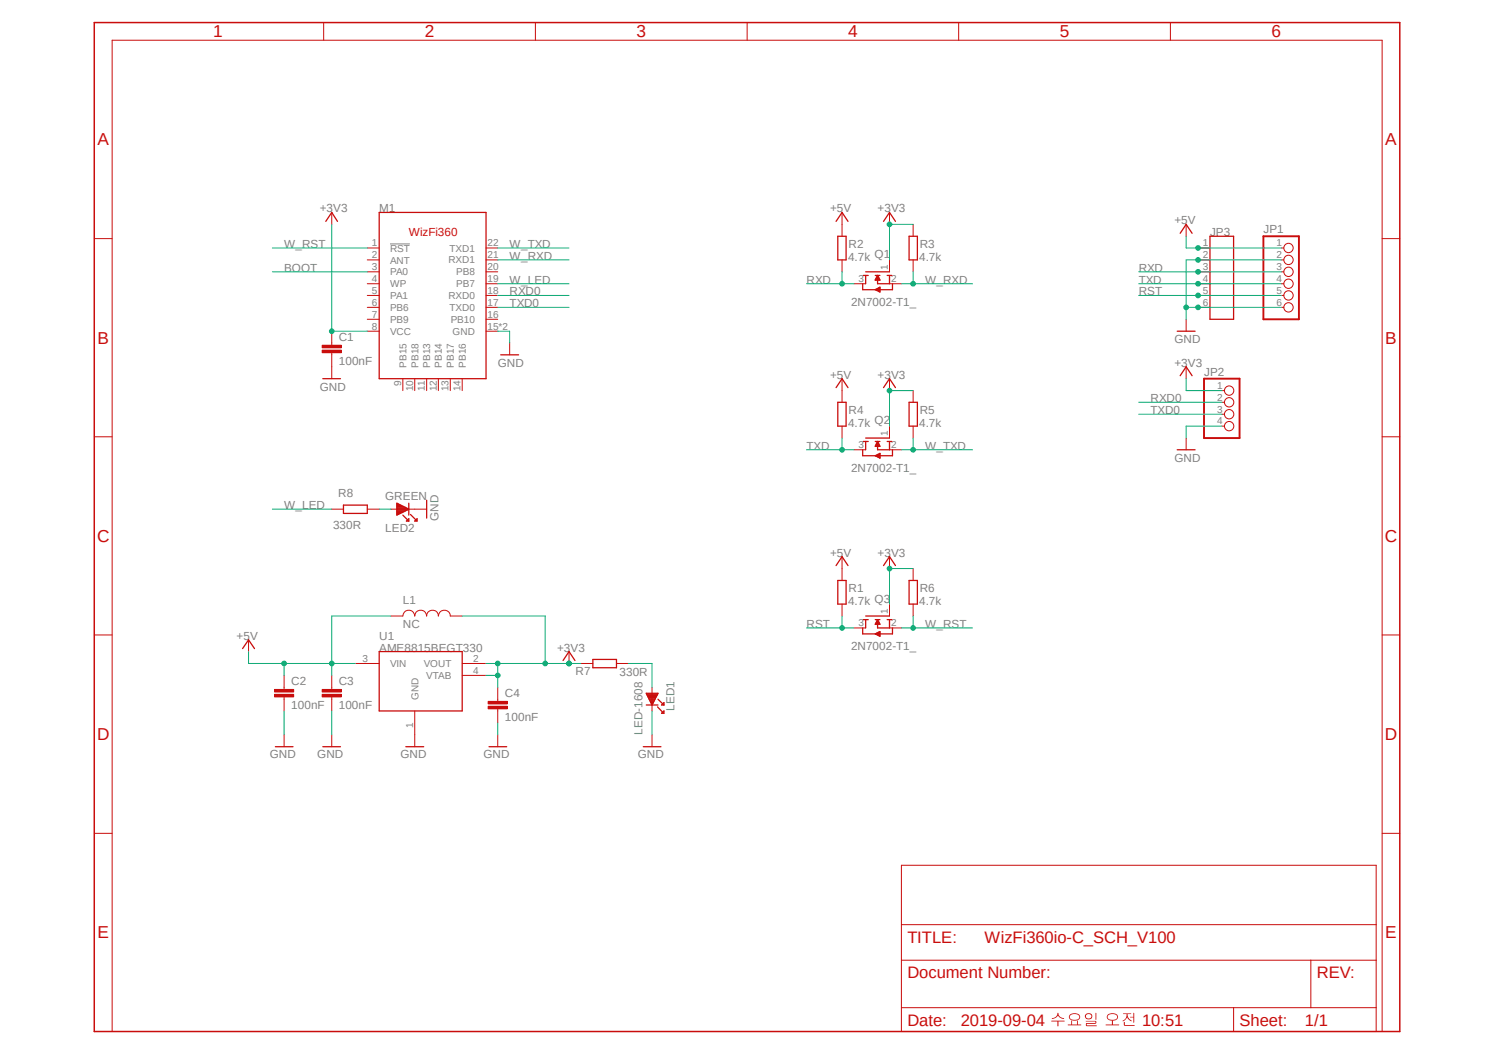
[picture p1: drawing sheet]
<svg xmlns="http://www.w3.org/2000/svg" width="297mm" height="210mm" viewBox="0 0 297 210" stroke-linecap="round" stroke-linejoin="round" font-family="sans-serif">
<path d="M18.2 4.2l260.6 201.5M278.8 4.2l-260.6 201.5" fill="none" stroke="#fff" stroke-width=".2"/>
<path d="M77.6 48.5h3.9" fill="none" stroke="#808080" stroke-width=".2"/>
<path d="M18.8 4.5h259.7v200.6h-259.7z" fill="none" stroke="#c90d0c" stroke-width=".3"/>
<g fill="none" stroke="#c90d0c" stroke-width=".2">
<path d="M64.4 4.5v3.5M106.5 4.5v3.5M148.6 4.5v3.5M190.7 4.5v3.5M232.8 4.5v3.5M18.8 47.5h3.5M275 47.5h3.5M18.8 86.9h3.5M275 86.9h3.5M18.8 126.3h3.5M275 126.3h3.5M18.8 165.7h3.5"/>
<path d="M179.3 172.1h94.5v33h-94.5zM275 165.7h3.5M179.3 191h94.5M179.3 183.9h94.5M260.8 191v9.4M22.3 205.1v-197.1h252.7v197.1M179.3 200.4h94.5M245.4 200.4v4.7"/>
</g>
<g fill="#c90d0c">
<path d="M209.3 202.5v.1a1.22 1.22 0 0 0 1.2-.7 .95 .95 0 0 0 1.2 .6 1.22 1.22 0 0 1-1.2-1.1h-.1a1.13 1.13 0 0 1-1.1 1.1zM209.2 203v.2h1.2v.8l.1 .1 .1-.9 1.2-.1zM212.8 201.9a.8 .8 0 0 0 .1 .9 .8 .8 0 0 0 .9 .2 .76 .76 0 0 0 .9-.3 .76 .76 0 0 0-.1-1l-.5-.2h-.7zM212.9 202a1.12 1.12 0 0 1 1.8 .3 1.1 1.1 0 0 1-1.9 0zM213.1 203v.8h-.7v.1h2.7v-.1h-.7l-.1-.8-.1 .8h-.9v-.8zM216 201.7a.67 .67 0 0 0 .6 1 .67 .67 0 0 0 .5-1l-.5-.2zM216.2 201.8a.54 .54 0 0 1 .8-.1 .54 .54 0 0 1 0 .8 .54 .54 0 0 1-.8-.1l-.2-.3zM217.9 201.5v1.3h.2v-1.3zM216 203v.1l1.8 .1 .1 .1-.1 .2h-1.7l-.1 .5 .2 .1h2l-.1-.2h-1.9v-.3h1.6a.3 .3 0 0 0 .3-.3 .3 .3 0 0 0-.3-.3z"/>
<path d="M220.3 201.9a.8 .8 0 0 0 .1 .9 .8 .8 0 0 0 .9 .2 .76 .76 0 0 0 1-.3 .76 .76 0 0 0-.2-1l-.5-.2h-.6zM220.5 202a1.12 1.12 0 0 1 1.7 .3 1.1 1.1 0 0 1-1.9 0zM220 203.8v.1h2.6v-.1h-1.2l-.1-.8-.1 .1v.7zM223.4 201.6v.1h.7a1.47 1.47 0 0 1-.8 1.4h.1l.4-.2 .4-.6 .2 .3a.7 .7 0 0 0 .7 .5v-.1a1.35 1.35 0 0 1-.8-1.3l.7-.1zM225.5 201.5v.7l-.7 .1 .7 .1 .1 1v-1.9zM223.6 203.2v.7l.2 .1h1.9l-.1-.1h-1.8v-.6z"/>
</g>
<g fill="none" stroke="#c90d0c" stroke-width=".2">
<path d="M66 42.2v2.4M73.1 58.8h2.3M73.1 56.4h2.3M73.1 54.1h2.3M73.1 51.7h2.3M73.1 49.3h2.3M96.7 58.8h2.3M96.7 56.4h2.3M96.7 54.1h2.3M96.7 51.7h2.3M96.7 49.3h2.3M169.9 56.4h2.3"/>
<path d="M177 56.4h2.3M177 42.2v2.4M177 51.7v2.4M66 72.9v2.4M73.1 65.9h2.3M73.1 63.5h2.3M73.1 61.1h2.3M80.1 75.3v2.4M82.5 75.3v2.4M84.9 75.3v2.4M87.2 75.3v2.4M89.6 75.3v2.4"/>
<path d="M91.9 75.3v2.4M96.7 65.9h2.3M96.7 63.5h2.3M96.7 61.1h2.3M101.4 68.2v2.4M177 75.3v2.4M169.9 89.5h2.3M177 84.8v2.3M177 89.5h2.3"/>
</g>
<g fill="none" stroke="#c90d0c" stroke-width=".25">
<path d="M64.8 44l1.2-1.8 1.1 1.8M75.4 42.2h21.3v33.1h-21.3zM171.6 56.4v1.2h5.9v-1.2M171.7 54.8h1M172.2 54.1h4.8M172.2 54.8v1.6M174.1 54.8h.9M174.1 55.7h.9M174.1 57.6l.9-.5v1zM174.2 55.5h.8M174.3 55.3h.6M174.4 55.2h.4"/>
<path d="M174.4 57.7h.6M174.5 55h.2M174.5 57.4h.5M174.5 54.8h.1M174.6 54.8v1.6h2.4v-1.6M174.6 54.8l.4 .9h-.9zM174.8 57.9h.2M174.8 57.2h.2M175.8 44l1.2-1.8 1.1 1.8M176.5 54.8h.9M64.2 75.3h3.5M99.6 70.6h3.6"/>
<path d="M175.8 77.1l1.2-1.8 1.1 1.8M171.6 89.5v1.1h5.9v-1.1M171.7 87.8h1M172.2 87.8v1.7M172.2 87.1h4.8M174.1 90.6l.9-.4v.9zM174.1 87.8h.9M174.2 88.6h.8M174.2 88.5h.7M174.2 90.7h.8M174.3 88.3h.5M174.3 90.6h.7"/>
<path d="M174.4 88.1h.4M174.5 88h.2M174.6 87.8v1.7h2.4v-1.7M174.6 87.8l.4 1h-.9zM174.6 90.9h.4M174.7 90.4h.3M175 91.1h.1M175 90.2h.1M176.5 87.8h.9"/>
</g>
<path d="M64.1 69.6h3.8v.5h-3.8z" fill-rule="evenodd" fill="#c90d0c"/>
<path d="M64.1 69.6h3.8v.5h-3.8z" fill="none" stroke="#c90d0c" stroke-width=".2"/>
<path d="M64.1 68.7h3.8v.5h-3.8z" fill-rule="evenodd" fill="#c90d0c"/>
<g fill="none" stroke="#c90d0c" stroke-width=".2">
<path d="M167.5 42.2v4.8M167.5 51.7v2.4M181.7 44.6v2.4M181.7 51.7v2.4M236 44.6v2.4M254.9 49.3h.5M254.9 51.7h.5M254.9 54.1h.5M254.9 56.4h.5M254.9 58.8h.5M64.1 68.7h3.8v.5h-3.8zM66 65.9v2.8"/>
<path d="M66 70.1v2.8M167.5 75.3v4.7M181.7 77.7v2.3M236 63.5v2.4M236 72.9v2.4M243.1 77.7h.5M254.9 61.1h.5M167.5 84.8v2.3M181.7 84.8v2.3M236 87.1v2.4M243.1 80h.5M243.1 82.4h.5"/>
<path d="M243.1 84.8h.5M66 101.3h2.3M73.1 101.3h2.3M77.8 101.3h7.1M167.5 110.7v4.7M177 110.7v2.4M181.7 113.1v2.3M49.4 127.3v2.3M70.7 132h4.7M77.8 122.5h2.3a1.19 1.19 0 0 1 1.2-1.1 1.19 1.19 0 0 1 1.2 1.1 1.19 1.19 0 0 1 1.2-1.1 1.19 1.19 0 0 1 1.2 1.1 1.16 1.16 0 0 1 1.1-1.1 1.16 1.16 0 0 1 1.2 1.1 1.19 1.19 0 0 1 1.2-1.1 1.19 1.19 0 0 1 1.2 1.1h2.3M91.9 132h4.8M91.9 134.3h4.8"/>
<path d="M113.2 129.6v2.4M115.6 132h2.3M122.6 132h2.4M129.7 136.7v4.7M167.5 120.1v2.4M169.9 124.9h2.3M177 120.1v2.4M177 124.9h2.3M181.7 120.1v2.4M56.5 146.1v2.4M66 146.1v2.4M82.5 141.4v7.1"/>
<path d="M99 146.1v2.4M129.7 146.1v2.4"/>
<circle cx="256.3" cy="49.3" r=".93"/>
<circle cx="256.3" cy="56.4" r=".93"/>
<circle cx="256.3" cy="58.8" r=".93"/>
<circle cx="256.3" cy="51.7" r=".93"/>
<circle cx="256.3" cy="54.1" r=".93"/>
<circle cx="244.5" cy="77.7" r=".93"/>
<circle cx="256.3" cy="61.1" r=".93"/>
<circle cx="244.5" cy="84.8" r=".93"/>
<circle cx="244.5" cy="82.4" r=".93"/>
<circle cx="244.5" cy="80" r=".93"/>
</g>
<g fill="none" stroke="#c90d0c" stroke-width=".25">
<path d="M166.3 44l1.2-1.8 1.2 1.8M166.7 47h1.6v4.7h-1.6zM180.8 47h1.7v4.7h-1.7zM234.8 46.4l1.2-1.8 1.2 1.8M166.3 77.1l1.2-1.8 1.2 1.8M234.2 65.9h3.5M234.8 74.7l1.2-1.8 1.2 1.8M84.9 99.5v3.5M166.7 80h1.6v4.8h-1.6zM180.8 80h1.7v4.8h-1.7zM234.2 89.5h3.5M68.3 100.5h4.8v1.6h-4.8z"/>
<path d="M79 100.1l2.3 1.2-2.3 1.1zM79 102.3h.3M79 102.1h.6M79 101.9h1M79 101.8h1.3M79 101.6h1.7M79 101.4h2M79 101.3h2.3M79 101.1h1.9M79 100.9h1.6M79 100.7h1.2M79 100.5h.9"/>
<path d="M79 100.4h.5M79 100.2h.2M80.1 102.4l1.2 1.2M80.9 103.6l.4-.4v.4zM81.3 100.1v2.3M81.7 102.3l1.1 1.2M82.5 103.6l.5-.4v.4zM166.3 112.5l1.2-1.8 1.2 1.8M166.7 115.4h1.6v4.7h-1.6zM175.8 112.5l1.2-1.8 1.1 1.8M180.8 115.4h1.7v4.7h-1.7zM48.3 129l1.1-1.7 1.2 1.7"/>
<path d="M75.4 129.6h16.5v11.8h-16.5zM112 131.4l1.2-1.8 1.2 1.8M117.9 131.1h4.7v1.7h-4.7zM128.6 137.9h2.3l-1.2 2.3zM128.6 138h2.3M128.7 138.2h2.1M128.8 138.3h1.9M128.9 138.5h1.7M128.9 138.7h1.6M129 138.9h1.4M129.1 139.1h1.2M129.2 139.2h1"/>
<path d="M129.3 139.4h.8M129.4 139.6h.6M129.5 139.7h.5M129.6 139.9h.3M130.9 139.1l1.2 1.1M171.6 124.9v1.2h5.9v-1.2M171.7 123.2h1M172.2 122.5h4.8M172.2 123.2v1.7M174.1 123.2h.9M174.1 126.1l.9-.5v.9zM174.2 124h.8"/>
<path d="M174.2 126.1h.8M174.3 123.9h.6M174.4 123.7h.4M174.4 125.9h.6M174.5 123.5h.3M174.5 123.4h.1M174.5 126.3h.5M174.6 123.2v1.7h2.4v-1.7M174.6 123.2l.4 1h-.9zM174.7 125.8h.3M174.9 126.4h.1M176.5 123.2h.9"/>
<path d="M54.8 148.5h3.5M64.2 148.5h3.5M80.7 148.5h3.6M97.3 148.5h3.5M128 148.5h3.5M128.6 140.2h2.3M129.7 140.1h.1M130.8 140.6l1.2 1.2M131.6 140.2l.5-.5v.5zM131.6 141.9l.5-.5v.5z"/>
</g>
<path d="M251.3 47h7.1v16.5h-7.1zM239.5 75.3h7.1v11.8h-7.1z" fill="none" stroke="#c90d0c" stroke-width=".38"/>
<path d="M54.6 138.1h3.8v.5h-3.8z" fill-rule="evenodd" fill="#c90d0c"/>
<path d="M54.6 138.1h3.8v.5h-3.8z" fill="none" stroke="#c90d0c" stroke-width=".2"/>
<path d="M54.6 137.1h3.8v.5h-3.8z" fill-rule="evenodd" fill="#c90d0c"/>
<path d="M54.6 137.1h3.8v.5h-3.8zM56.5 134.3v2.9M56.5 138.6v2.8" fill="none" stroke="#c90d0c" stroke-width=".2"/>
<path d="M64.1 138.1h3.8v.5h-3.8z" fill-rule="evenodd" fill="#c90d0c"/>
<path d="M64.1 138.1h3.8v.5h-3.8z" fill="none" stroke="#c90d0c" stroke-width=".2"/>
<path d="M64.1 137.1h3.8v.5h-3.8z" fill-rule="evenodd" fill="#c90d0c"/>
<path d="M64.1 137.1h3.8v.5h-3.8zM66 134.3v2.9M66 138.6v2.8" fill="none" stroke="#c90d0c" stroke-width=".2"/>
<path d="M97.1 140.5h3.8v.5h-3.8z" fill-rule="evenodd" fill="#c90d0c"/>
<path d="M97.1 140.5h3.8v.5h-3.8z" fill="none" stroke="#c90d0c" stroke-width=".2"/>
<path d="M97.1 139.5h3.8v.5h-3.8z" fill-rule="evenodd" fill="#c90d0c"/>
<path d="M238.3 49.3h2.4M238.3 51.7h2.4M238.3 54.1h2.4M238.3 56.4h2.4M238.3 58.8h2.4M238.3 61.1h2.4M97.1 139.5h3.8v.5h-3.8zM99 136.7v2.8M99 140.9v2.9" fill="none" stroke="#c90d0c" stroke-width=".2"/>
<path d="M240.7 47h4.7v16.5h-4.7z" fill="none" stroke="#c90d0c" stroke-width=".25"/>
<path d="M236 51.7v11.8M99 65.9h2.4v2.3M56.5 141.4v4.7M66 141.4v4.7M99 143.8v2.3M129.7 141.4v4.7" fill="none" stroke="#0dab76" stroke-width=".2"/>
<circle cx="236" cy="61.1" r=".46" fill="#0dab76"/>
<g fill="none" stroke="#0dab76" stroke-width=".2">
<path d="M236 51.7h2.3M236 61.1h18.9"/>
<circle cx="236" cy="61.1" r=".46"/>
</g>
<circle cx="238.3" cy="61.1" r=".46" fill="#0dab76"/>
<g fill="none" stroke="#0dab76" stroke-width=".2">
<path d="M238.3 51.7h16.6"/>
<circle cx="238.3" cy="61.1" r=".46"/>
</g>
<circle cx="238.3" cy="51.7" r=".46" fill="#0dab76"/>
<g fill="none" stroke="#0dab76" stroke-width=".2">
<path d="M66 44.6v21.3h7.1M243.1 84.8h-7.1v2.3"/>
<circle cx="238.3" cy="51.7" r=".46"/>
</g>
<circle cx="66" cy="65.9" r=".46" fill="#0dab76"/>
<g fill="none" stroke="#0dab76" stroke-width=".2">
<path d="M181.7 44.6h-4.7v7.1"/>
<circle cx="66" cy="65.9" r=".46"/>
</g>
<circle cx="177" cy="44.6" r=".46" fill="#0dab76"/>
<g fill="none" stroke="#0dab76" stroke-width=".2">
<path d="M181.7 77.7h-4.7v7.1"/>
<circle cx="177" cy="44.6" r=".46"/>
</g>
<circle cx="177" cy="77.7" r=".46" fill="#0dab76"/>
<circle cx="177" cy="77.7" r=".46" fill="none" stroke="#0dab76" stroke-width=".2"/>
<circle cx="113.2" cy="132" r=".46" fill="#0dab76"/>
<circle cx="113.2" cy="132" r=".46" fill="none" stroke="#0dab76" stroke-width=".2"/>
<circle cx="113.2" cy="132" r=".46" fill="#0dab76"/>
<g fill="none" stroke="#0dab76" stroke-width=".2">
<path d="M108.5 132h4.7"/>
<circle cx="113.2" cy="132" r=".46"/>
</g>
<circle cx="108.5" cy="132" r=".46" fill="#0dab76"/>
<g fill="none" stroke="#0dab76" stroke-width=".2">
<path d="M91.9 122.5h16.6v9.5h-11.8M99 132v2.3h-2.3M113.2 132h2.4"/>
<circle cx="108.5" cy="132" r=".46"/>
</g>
<circle cx="99" cy="132" r=".46" fill="#0dab76"/>
<g fill="none" stroke="#0dab76" stroke-width=".2">
<path d="M99 134.3v2.4"/>
<circle cx="99" cy="132" r=".46"/>
</g>
<circle cx="99" cy="134.3" r=".46" fill="#0dab76"/>
<g fill="none" stroke="#0dab76" stroke-width=".2">
<path d="M181.7 113.1h-4.7v7"/>
<circle cx="99" cy="134.3" r=".46"/>
</g>
<circle cx="177" cy="113.1" r=".46" fill="#0dab76"/>
<g fill="none" stroke="#0dab76" stroke-width=".2">
<path d="M54.2 49.3h18.9M236 75.3v2.4h7.1M179.3 124.9h14.2M181.7 122.5v2.4"/>
<circle cx="177" cy="113.1" r=".46"/>
</g>
<circle cx="181.7" cy="124.9" r=".46" fill="#0dab76"/>
<g fill="none" stroke="#0dab76" stroke-width=".2">
<path d="M99 51.7h14.2M179.3 56.4h14.2M181.7 54.1v2.3"/>
<circle cx="181.7" cy="124.9" r=".46"/>
</g>
<circle cx="181.7" cy="56.4" r=".46" fill="#0dab76"/>
<g fill="none" stroke="#0dab76" stroke-width=".2">
<path d="M99 49.3h14.2M179.3 89.5h14.2M181.7 87.1v2.4"/>
<circle cx="181.7" cy="56.4" r=".46"/>
</g>
<circle cx="181.7" cy="89.5" r=".46" fill="#0dab76"/>
<g fill="none" stroke="#0dab76" stroke-width=".2">
<path d="M99 56.4h14.2M160.4 56.4h9.5M167.5 54.1v2.3M54.2 101.3h11.8"/>
<circle cx="181.7" cy="89.5" r=".46"/>
</g>
<circle cx="167.5" cy="56.4" r=".46" fill="#0dab76"/>
<g fill="none" stroke="#0dab76" stroke-width=".2">
<path d="M226.5 54.1h28.4"/>
<circle cx="167.5" cy="56.4" r=".46"/>
</g>
<circle cx="238.3" cy="54.1" r=".46" fill="#0dab76"/>
<g fill="none" stroke="#0dab76" stroke-width=".2">
<path d="M160.4 89.5h9.5M167.5 87.1v2.4"/>
<circle cx="238.3" cy="54.1" r=".46"/>
</g>
<circle cx="167.5" cy="89.5" r=".46" fill="#0dab76"/>
<g fill="none" stroke="#0dab76" stroke-width=".2">
<path d="M226.5 56.4h28.4"/>
<circle cx="167.5" cy="89.5" r=".46"/>
</g>
<circle cx="238.3" cy="56.4" r=".46" fill="#0dab76"/>
<g fill="none" stroke="#0dab76" stroke-width=".2">
<path d="M49.4 129.6v2.4h16.6v2.3M56.5 132v2.3"/>
<circle cx="238.3" cy="56.4" r=".46"/>
</g>
<circle cx="56.5" cy="132" r=".46" fill="#0dab76"/>
<g fill="none" stroke="#0dab76" stroke-width=".2">
<path d="M66 132h4.7"/>
<circle cx="56.5" cy="132" r=".46"/>
</g>
<circle cx="66" cy="132" r=".46" fill="#0dab76"/>
<g fill="none" stroke="#0dab76" stroke-width=".2">
<path d="M236 47v2.3h18.9M77.8 122.5h-11.8v9.5"/>
<circle cx="66" cy="132" r=".46"/>
</g>
<circle cx="238.3" cy="49.3" r=".46" fill="#0dab76"/>
<g fill="none" stroke="#0dab76" stroke-width=".2">
<path d="M75.4 101.3h2.4M125 132h4.7v4.7M160.4 124.9h9.5M167.5 122.5v2.4"/>
<circle cx="238.3" cy="49.3" r=".46"/>
</g>
<circle cx="167.5" cy="124.9" r=".46" fill="#0dab76"/>
<g fill="none" stroke="#0dab76" stroke-width=".2">
<path d="M226.5 58.8h28.4"/>
<circle cx="167.5" cy="124.9" r=".46"/>
</g>
<circle cx="238.3" cy="58.8" r=".46" fill="#0dab76"/>
<g fill="none" stroke="#0dab76" stroke-width=".2">
<path d="M54.2 54.1h18.9M99 58.8h14.2M99 61.1h14.2M226.5 80h16.6M226.5 82.4h16.6"/>
<circle cx="238.3" cy="58.8" r=".46"/>
</g>
<g font-size="3.4" fill="#c90d0c">
<text x="42.4" y="7.5">1</text>
<text x="84.5" y="7.5">2</text>
<text x="126.6" y="7.5">3</text>
<text x="168.7" y="7.5">4</text>
<text x="210.9" y="7.5">5</text>
<text x="252.9" y="7.5">6</text>
<text x="19.4" y="28.9">A</text>
<text x="275.5" y="28.9">A</text>
<text x="19.4" y="68.3">B</text>
<text x="275.5" y="68.3">B</text>
<text x="19.3" y="107.8">C</text>
<text x="275.5" y="107.8">C</text>
<text x="19.3" y="147.2">D</text>
<text x="275.5" y="147.2">D</text>
<text x="19.4" y="186.6">E</text>
<text x="275.5" y="186.6">E</text>
</g>
<g font-size="3.3" fill="#c90d0c">
<text x="180.5" y="187.5">TITLE:</text>
<text x="195.8" y="187.5">WizFi360io-C_SCH_V100</text>
<text x="180.5" y="194.5">Document Number:</text>
<text x="262" y="194.5">REV:</text>
<text x="180.5" y="204">Date:</text>
<text x="191.1" y="204">2019-09-04</text>
<text x="227.2" y="204">10:51</text>
<text x="246.6" y="204">Sheet:</text>
<text x="259.6" y="204">1/1</text>
</g>
<g font-size="2.3" fill="#808080">
<text x="63.6" y="42.2">+3V3</text>
<text x="75.4" y="42.2">M1</text>
<text x="165.1" y="42.2">+5V</text>
<text x="174.6" y="42.2">+3V3</text>
<text x="233.6" y="44.6">+5V</text>
<text x="240.7" y="47">JP3</text>
<text x="251.3" y="46.4">JP1</text>
<text x="56.5" y="49.3">W_RST</text>
<text x="101.4" y="51.7">W_RXD</text>
<text x="101.4" y="49.3">W_TXD</text>
<text x="168.7" y="51.8">4.7k Q1</text>
<text x="168.8" y="49.2">R2</text>
<text x="182.8" y="51.8">4.7k</text>
<text x="183" y="49.2">R3</text>
<text x="56.5" y="54.1">BOOT</text>
<text x="101.4" y="56.4">W_LED</text>
<text x="101.4" y="58.8">RXD0</text>
<text x="160.4" y="56.4">RXD</text>
<text x="184" y="56.4">W_RXD</text>
<text x="226.5" y="54.1">RXD</text>
<text x="226.5" y="56.4">TXD</text>
<text x="226.5" y="58.8">RST</text>
<text x="101.4" y="61.1">TXD0</text>
<text x="169.3" y="60.8">2N7002-T1_</text>
<text x="67.4" y="67.9">C1</text>
<text x="233.6" y="68.2">GND</text>
<text x="63.6" y="77.7">GND</text>
<text x="67.4" y="72.6">100nF</text>
<text x="99" y="72.9">GND</text>
<text x="165.1" y="75.3">+5V</text>
<text x="174.6" y="75.3">+3V3</text>
<text x="233.6" y="72.9">+3V3</text>
<text x="239.5" y="74.7">JP2</text>
<text x="168.8" y="82.3">R4</text>
<text x="183" y="82.3">R5</text>
<text x="228.9" y="80">RXD0</text>
<text x="228.9" y="82.4">TXD0</text>
<text x="160.4" y="89.5">TXD</text>
<text x="168.7" y="84.9">4.7k Q2</text>
<text x="182.8" y="84.9">4.7k</text>
<text x="184" y="89.5">W_TXD</text>
<text x="169.3" y="93.9">2N7002-T1_</text>
<text x="233.6" y="91.8">GND</text>
<text x="56.5" y="101.3">W_LED</text>
<text x="67.3" y="98.8">R8</text>
<text x="76.6" y="99.4">GREEN</text>
<text x="66.3" y="105.2">330R</text>
<text x="76.6" y="105.8">LED2</text>
<text x="87.3" y="103.6" transform="rotate(-90 87.3 103.6)">GND</text>
<text x="165.1" y="110.7">+5V</text>
<text x="174.6" y="110.7">+3V3</text>
<text x="168.8" y="117.7">R1</text>
<text x="183" y="117.7">R6</text>
<text x="80.1" y="124.9">NC</text>
<text x="80.1" y="120.1">L1</text>
<text x="160.4" y="124.9">RST</text>
<text x="168.7" y="120.3">4.7k Q3</text>
<text x="182.8" y="120.3">4.7k</text>
<text x="184" y="124.9">W_RST</text>
<text x="47.1" y="127.3">+5V</text>
<text x="75.4" y="129.6">AME8815BEGT330</text>
<text x="75.4" y="127.3">U1</text>
<text x="110.8" y="129.6">+3V3</text>
<text x="169.3" y="129.3">2N7002-T1_</text>
<text x="58" y="136.3">C2</text>
<text x="67.4" y="136.3">C3</text>
<text x="114.5" y="134.2">R7</text>
<text x="123.2" y="134.5">330R</text>
<text x="58" y="141.1">100nF</text>
<text x="67.4" y="141.1">100nF</text>
<text x="100.5" y="143.4">100nF</text>
<text x="100.5" y="138.7">C4</text>
<text x="134.2" y="141.4" transform="rotate(-90 134.2 141.4)">LED1</text>
<text x="127.8" y="146.1" transform="rotate(-90 127.8 146.1)">LED-1608</text>
<text x="53.7" y="150.8">GND</text>
<text x="63.1" y="150.8">GND</text>
<text x="79.7" y="150.8">GND</text>
<text x="96.2" y="150.8">GND</text>
<text x="126.9" y="150.8">GND</text>
</g>
<text font-size="2.3" fill="#c90d0c" x="81.3" y="47">WizFi360</text>
<g font-size="2" fill="#808080">
<text x="74" y="49">1</text>
<text x="74" y="51.4">2</text>
<text x="74" y="53.7">3</text>
<text x="77.6" y="50">RST</text>
<text x="77.6" y="52.4">ANT</text>
<text x="89.2" y="52.4">RXD1</text>
<text x="89.5" y="50">TXD1</text>
<text x="97" y="53.7">20</text>
<text x="97" y="51.4">21</text>
<text x="97" y="49">22</text>
<text x="176.6" y="53.7" transform="rotate(-90 176.6 53.7)">1</text>
<text x="239.3" y="49">1</text>
<text x="239.3" y="51.4">2</text>
<text x="239.3" y="53.7">3</text>
<text x="254" y="49">1</text>
<text x="254" y="51.4">2</text>
<text x="254" y="53.7">3</text>
<text x="74" y="56.1">4</text>
<text x="74" y="58.5">5</text>
<text x="77.6" y="54.8">PA0</text>
<text x="77.6" y="57.1">WP</text>
<text x="77.6" y="59.5">PA1</text>
<text x="89.2" y="59.5">RXD0</text>
<text x="90.8" y="57.1">PB7</text>
<text x="90.8" y="54.7">PB8</text>
<text x="97" y="58.5">18</text>
<text x="97" y="56.1">19</text>
<text x="170.8" y="56.1">3</text>
<text x="177.3" y="56.1">2</text>
<text x="239.3" y="56.1">4</text>
<text x="239.3" y="58.5">5</text>
<text x="254" y="56.1">4</text>
<text x="254" y="58.5">5</text>
<text x="74" y="60.8">6</text>
<text x="74" y="63.2">7</text>
<text x="74" y="65.5">8</text>
<text x="77.6" y="61.8">PB6</text>
<text x="77.6" y="64.2">PB9</text>
<text x="89.5" y="61.8">TXD0</text>
<text x="89.7" y="64.2">PB10</text>
<text x="97" y="65.5">15*2</text>
<text x="97" y="63.2">16</text>
<text x="97" y="60.8">17</text>
<text x="239.3" y="60.8">6</text>
<text x="254" y="60.8">6</text>
<text x="77.6" y="66.5">VCC</text>
<text x="90" y="66.5">GND</text>
<text x="79.8" y="76.8" transform="rotate(-90 79.8 76.8)">9</text>
<text x="80.9" y="73.1" transform="rotate(-90 80.9 73.1)">PB15</text>
<text x="82.2" y="77.8" transform="rotate(-90 82.2 77.8)">10</text>
<text x="83.2" y="73.1" transform="rotate(-90 83.2 73.1)">PB18</text>
<text x="84.5" y="77.7" transform="rotate(-90 84.5 77.7)">11</text>
<text x="85.6" y="73.1" transform="rotate(-90 85.6 73.1)">PB13</text>
<text x="86.9" y="77.8" transform="rotate(-90 86.9 77.8)">12</text>
<text x="87.9" y="73.1" transform="rotate(-90 87.9 73.1)">PB14</text>
<text x="89.2" y="77.8" transform="rotate(-90 89.2 77.8)">13</text>
<text x="90.3" y="73.1" transform="rotate(-90 90.3 73.1)">PB17</text>
<text x="91.6" y="77.8" transform="rotate(-90 91.6 77.8)">14</text>
<text x="92.7" y="73.1" transform="rotate(-90 92.7 73.1)">PB16</text>
<text x="242.1" y="77.3">1</text>
<text x="242.1" y="79.7">2</text>
<text x="242.1" y="82">3</text>
<text x="170.8" y="89.2">3</text>
<text x="176.6" y="86.8" transform="rotate(-90 176.6 86.8)">1</text>
<text x="177.3" y="89.2">2</text>
<text x="242.1" y="84.4">4</text>
<text x="170.8" y="124.5">3</text>
<text x="176.6" y="122.2" transform="rotate(-90 176.6 122.2)">1</text>
<text x="177.3" y="124.5">2</text>
<text x="72.1" y="131.6">3</text>
<text x="94.1" y="131.6">2</text>
<text x="77.6" y="132.7">VIN</text>
<text x="84.3" y="132.7">VOUT</text>
<text x="84.8" y="135">VTAB</text>
<text x="94.1" y="134">4</text>
<text x="83.2" y="139.2" transform="rotate(-90 83.2 139.2)">GND</text>
<text x="82.2" y="144.7" transform="rotate(-90 82.2 144.7)">1</text>
</g>
</svg>
